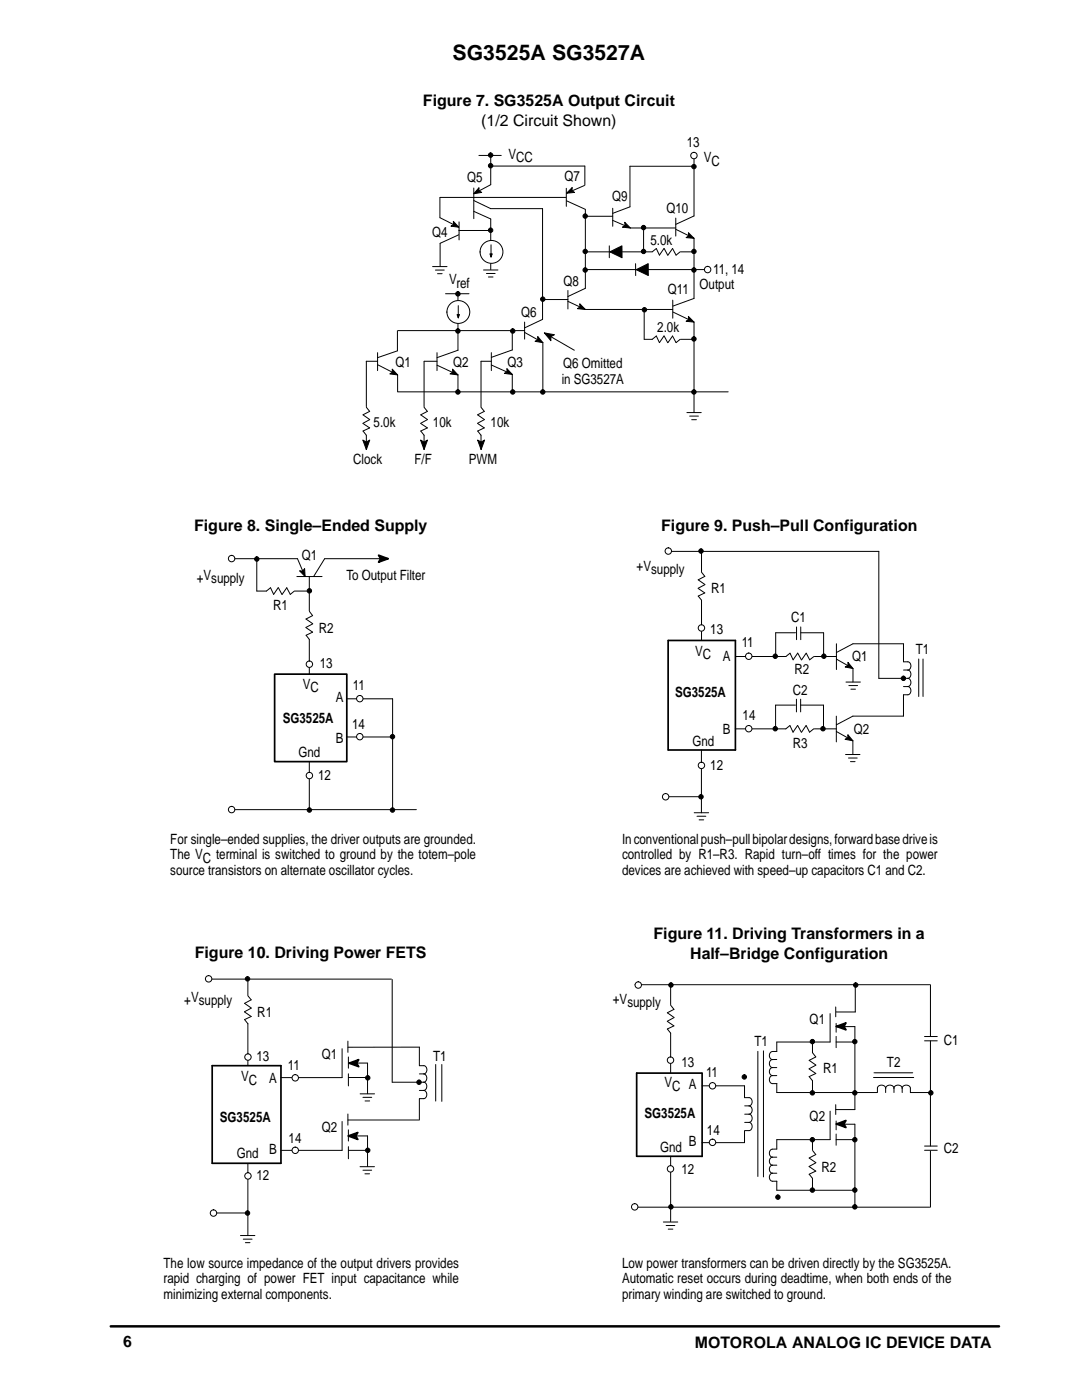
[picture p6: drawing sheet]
<svg xmlns="http://www.w3.org/2000/svg" width="216mm" height="279mm" viewBox="0 0 216 279" stroke-linecap="round" stroke-linejoin="round" font-family="sans-serif">
<path d="M22.1 264.7h177.2" fill="none" stroke="#000" stroke-width=".5"/>
<g fill="none" stroke="#000" stroke-width=".2">
<path d="M94.5 37.5v6.1M95.6 31h4.4M97.9 31v5.9l-3.4 1.8M98 33.1h18.7M112.9 39.4h-25.1v4.1l3.7 1.8M113 37.6v3.6M116.6 37l-3.5 1.6M138.4 33.2h-12.7v8.1l-3.4 1.3M138.5 31.6v11.5l-3.7 1.7M86.3 53.2h2.9M86.9 53.9h1.7M87.3 54.6h.9"/>
<path d="M88.9 58.6h4.7M91.5 46.9l-3.7 1.7v4.5M94.5 40l3.4 1.6h10.4v22.1l-3.6 1.7M94.5 42.2l3.4 1.5v10.1M96.5 53.9h2.9M97.1 54.6h1.7M97.5 55.3h.9M108.3 59.8h5M113.1 40.1l3.7 1.7v15.7l-3.5 1.7M113.3 58v3.7M116.8 53.8h23.9M122.3 44l3.5 1.5h9"/>
<path d="M128.4 45.5v4.8M134.8 45.8l3.7 1.8v12l-4.2 1.5M134.8 43.5v3.6M75.3 72.8l4 2M79.3 66v4l-4 1.4M79.4 78.2h65.9M79.4 66h25.3M84.6 72.1h2.6M102.2 66v3.8M104.7 66.3l3.6 2.1M104.7 64.3v3.4M113.3 60.1l3.5 1.7h17.4"/>
<path d="M128.5 61.8v5.9M134.3 62.3l4.2 2v18M46 111.5h13.4l1.5 3.6M51.2 118h2l.8-.7 .6 1.3 .9-1.3 .8 1.3M58.7 118l-.8 .6-.7-1.3-.9 1.3M58.8 118h2.9M59.2 115.1h5.1M61.7 115.1v6.8M77 111.5h-12.2l-2.2 3.6M132.8 110h42.6v25.4h5.7M139.3 117.4l1.3 .9-1.3 .7 .7 .8v8M140 110v4.1"/>
<path d="M140 114.2l.6 .8-1.3 .7 1.3 .9M140.7 116.7l-1.4 .7M61.1 125.3l1.3 .9-1.3 .6 .6 .8v6.9M61.7 122l.7 .9-1.3 .6 1.3 1M62.4 124.5l-1.4 .7M69.2 139.5h9.1v22.1M146.7 131h10.1l.8-.6 .7 1.3 .9-1.3 .7 1.3M158.7 126.3h-3.9v4.7M158.9 139.5v2.6M158.9 125.1v2.6M159.8 139.5v2.6M159.8 126.3h4.5"/>
<path d="M159.8 125.1v2.6M162.4 131l-.8 .7-.7-1.3-.9 1.3M162.5 131h4.4M164.3 126.3v4.7M166.9 131.5l3.3 1.9v2.7M166.9 128.5v5.1M166.9 130.2l3.3-1.7h10.1v3.6M168.8 136.1h2.9M169.4 136.8h1.7M169.8 137.5h.9M180.3 132.1h.8a.85 .85 0 0 1 .7 .8 .85 .85 0 0 1-.7 .8M180.3 137h.8"/>
<path d="M180.3 133.7h.8M181.1 133.7a.85 .85 0 0 1 .7 .9 .85 .85 0 0 1-.7 .8M181.1 135.4a.85 .85 0 0 1 .7 .8 .85 .85 0 0 1-.7 .8M181.1 137a.85 .85 0 0 1 .7 .8 .85 .85 0 0 1-.7 .9h-.8v4.2h-10.1l-3.3 1.8M183.3 131.5v7.5M184.2 131.5v7.5M61.7 152v9.6M69.2 147.1h9.1M132.8 159h7.2M140 149.7v12.5M158.7 140.7h-3.9v4.8M159.1 144.8l-.9 1.3-.6-1.3-.8 .7h-10.1"/>
<path d="M159.2 144.8l.7 1.3M159.8 140.7h4.5v4.7M160.8 144.8l-.9 1.3M160.9 144.8l.6 1.3 .9-.6M162.5 145.5h4.4M166.9 146l3.3 1.8v2.8M166.9 142.9v5.2M168.7 150.6h2.9M169.3 151.3h1.7M169.7 152h.9M46.2 161.6h36.9M138.5 162.2h2.9"/>
<path d="M139.1 162.9h1.7M139.5 163.6h.9M41.7 195.4h36.4M49.5 195.4v3.2M49.5 198.7l.6 .8-1.3 .7 1.3 1-1.3 .7M78.3 195.5v20.5h6.2a.86 .86 0 0 0 .7-.8 .86 .86 0 0 0-.6-.9M126.7 196.5h58.8M133.8 196.5v4M170.7 196.5v5.5h-3.9M185.7 196.5v10.4M48.8 202l1.3 .9-1.3 .6 .7 .8v8.4M68.3 209.3v5.8h-12.2"/>
<path d="M69.4 209h14.3v3.7h.9a.85 .85 0 0 1 .6 .8 .85 .85 0 0 1-.6 .8h-.9M69.4 207.8v2.2M69.5 215h3.8M69.5 210.9v2.3M69.5 214.3v2.4M69.5 212.2h3.8v6.1M71.9 218.3h2.8M72.4 219h1.8M72.8 219.7h1M83.7 219.3v4.1M83.7 217.6h.8M84.5 216a.85 .85 0 0 1 .7 .8 .85 .85 0 0 1-.7 .8"/>
<path d="M84.5 217.6a.85 .85 0 0 1 .7 .8 .85 .85 0 0 1-.7 .9h-.8M86.9 212.4v7.3M88.2 212.4v7.4M133.8 200.6l.7 .8-1.3 .7 1.3 .9M134.5 204.7l-1.3 .7 .6 .8v8M134.5 203.1l-1.4 .7 1.4 .9M140.1 216.7h8.5v2.4M148.6 219.1h.9a.85 .85 0 0 1 .6 .8 .85 .85 0 0 1-.6 .8M151.2 209.8v25M152.3 209.7v25.2M154.1 211.5a.82 .82 0 0 0-.6 .8 .82 .82 0 0 0 .6 .8M154.1 213.1a.82 .82 0 0 0-.6 .8 .82 .82 0 0 0 .6 .8"/>
<path d="M154.1 214.7a.82 .82 0 0 0-.6 .8 .82 .82 0 0 0 .6 .8h.9M154.1 214.7h.9M154.1 213.1h.9M155 211.4l-.9 .1M155 216.3v1.7h20M161.5 213.3l1.3 .9-1.3 .7 .6 .8v2.3M162.1 208v2.1l.7 .8-1.3 .7 1.3 .9M162.8 212.6l-1.4 .7M165.6 202.3v5.7h-10.6v1.8l-.9 .1a.82 .82 0 0 0-.6 .8 .82 .82 0 0 0 .6 .8M166.8 201v1.9M166.8 204.2v1.8M166.8 206.8v2.3"/>
<path d="M166.8 208h3.8M166.8 204.9h3.8v16.5h-3.8M174.3 215h8M174.4 214.1h7.7M176.7 217.2a.85 .85 0 0 0-.8-.7 .85 .85 0 0 0-.8 .7v.8M176.7 217.2v.8M176.7 217.2a.85 .85 0 0 1 .9-.7 .85 .85 0 0 1 .8 .7M178.4 217.2a.85 .85 0 0 1 .8-.7 .85 .85 0 0 1 .8 .7M178.4 217.2v.8M180 217.2a.85 .85 0 0 1 .8-.7 .85 .85 0 0 1 .9 .7v.9l4-.1M180 217.2v.8M184.5 206.9h2.5"/>
<path d="M184.5 207.7h2.5M185.7 207.7v21M49.5 232.2v14.4M68.3 223.8v5.8h-12.2M69.4 222.3v2.2M69.4 223.5h14.3M69.5 225.5v2.2M69.5 228.8v2.5M69.5 226.7h3.8v6.1M69.5 229.6h3.8M71.8 232.8h2.9M72.4 233.5h1.8"/>
<path d="M72.8 234.3h.9M133.8 230.8v13M148.6 225.7v2.3h-8.5M148.6 224h.9M148.6 220.7h.9M149.5 220.7a.85 .85 0 0 1 .6 .8 .85 .85 0 0 1-.6 .9h-.9M149.5 222.4a.85 .85 0 0 1 .6 .8 .85 .85 0 0 1-.6 .8M149.5 224a.85 .85 0 0 1 .6 .8 .85 .85 0 0 1-.6 .8h-.9M154.1 230.9a.82 .82 0 0 0-.6 .8 .82 .82 0 0 0 .6 .8h.9M154.1 232.5a.82 .82 0 0 0-.6 .8 .82 .82 0 0 0 .6 .8M154.1 234.1a.82 .82 0 0 0-.6 .8 .82 .82 0 0 0 .6 .8h.9M154.1 234.1h.9"/>
<path d="M154.1 230.9h.9M155 235.7v1.8h15.6M161.5 232.8l1.3 .9-1.3 .6 .6 .9v2.3M162.1 227.4v2.1M162.1 229.6l.7 .8-1.3 .7 1.3 .9M162.8 232.1l-1.4 .7M165.6 221.8v5.6h-10.6v1.9h-.9a.82 .82 0 0 0-.6 .8 .82 .82 0 0 0 .6 .8M166.8 220.5v1.9M166.8 223.7v1.8M166.8 226.3v2.3M166.8 224.4h3.8v16.5M166.8 227.4h3.8"/>
<path d="M184.5 229.6h2.5M184.5 228.7h2.5M185.7 229.7v11.2M42.1 242.1h7.4M48 246.6h2.9M48.5 247.3h1.8M49 248h.9M126.7 240.9h58.8M132.4 243.9h2.8M132.9 244.6h1.8M133.3 245.3h1"/>
</g>
<path d="M76.3 111.5h1.1M54.8 134.5h14.4v17.5h-14.4zM133.3 127.8h13.4v21.9h-13.4zM42.3 212.7h13.8v19.5h-13.8M69.7 212.2h1.1M140.1 214.2h-13.1v16.6h13.1M140.1 214.2v16.6M166.9 204.8h1.1M69.5 226.7h1M166.9 224.3h1.1" fill="none" stroke="#000" stroke-width=".34"/>
<g fill="#000" stroke="#000" stroke-width=".34">
<path d="M75.5 110.8l1.9 .7-1.9 .7 .4-.7z" fill-rule="evenodd"/>
<path d="M69.7 212.2l1.9-.7-.4 .7 .4 .7z" fill-rule="evenodd"/>
<path d="M166.9 204.8l1.9-.7-.4 .7 .4 .7z" fill-rule="evenodd"/>
<path d="M69.5 226.7l1.9-.7-.4 .7 .4 .7z" fill-rule="evenodd"/>
<path d="M166.9 224.3l1.9-.7-.4 .7 .4 .7z" fill-rule="evenodd"/>
</g>
<circle cx="98.1" cy="50.3" r="2.28" fill="#fff"/>
<g fill="none" stroke="#000" stroke-width=".2">
<path d="M91.4 58.6v11.3l-4.2 1.5M91.5 46h6.4M98 48.9v2.4M73.1 72.1h2.2M79.3 74.8v3.4M87.2 72.9l4.2 1.9v3.4M108.3 68.4v9.8M108.6 66.4l6 3.5"/>
<circle cx="98.1" cy="50.3" r="2.28"/>
</g>
<g fill="#000" stroke="#000" stroke-width=".2">
<path d="M97.8 50.7h.4l-.2 .6z"/>
<path d="M108.6 66.4l2 .4-.7 .4v.8z" fill-rule="evenodd"/>
</g>
<circle cx="91.5" cy="62.3" r="2.28" fill="#fff"/>
<g fill="none" stroke="#000" stroke-width=".2">
<path d="M116.7 33.1v3.8M91.6 44.3v3.6M116.8 43.2h5.5M121.6 49.1v2.3M122.3 41.6v3.6M126.8 52.6v2.4M132.5 49.6l-.9 1.3-.6-1.3-.9 .7h-13.3M132.5 49.6l.7 1.3M135.7 50.3l-.8 .6-.7-1.3-.9 1.3M135.8 50.3h2.7M73.1 72.1v9.1M75.3 70.4v3.6"/>
<path d="M84.6 72.1v9.1M87.2 70.4v3.6M91.4 61v2.4M98 72.1h-2v9.1M98 72.8l4.2 1.9v3.5M98 70.4v3.6M102.2 69.8l-4.2 1.5M132.5 67.1l-.9 1.3-.6-1.3-.9 .6h-1.6M132.5 67l.7 1.4M135.7 67.7l-.8 .7-.7-1.3-.9 1.3M135.8 67.7h2.7M72.4 82.8l1.4 .9"/>
<path d="M73.1 88.7v1M73.1 81.3l.7 .8-1.4 .7M73.8 83.7l-1.4 .8 1.4 .9-1.4 .6 .7 .9v1.5M84 82.8l1.3 .9M84.6 81.3l.7 .8-1.3 .7M85.3 83.7l-1.3 .8 1.3 .9-1.3 .6 .6 .9v2.8M95.3 84.5l1.3 .9-1.3 .6 .7 .9v2.8M95.3 82.8l1.3 .9M96 81.3l.6 .8-1.3 .7M96.7 83.7l-1.4 .8M137.1 82.3h2.8M137.6 83h1.8"/>
<path d="M138 83.8h1"/>
<circle cx="91.5" cy="62.3" r="2.28"/>
</g>
<g fill="#000" stroke="#000" stroke-width=".2">
<path d="M121.7 50.3l2.4-1.2v2.3zM126.9 53.8l2.4-1.2 .1 2.4zM91.2 62.8h.5l-.3 .6z"/>
<path d="M90.5 44.2l1 1.1-1.5-.2 .5-.3z" fill-rule="evenodd"/>
<path d="M72.4 87.8l.7 .4 .7-.4-.7 1.9z" fill-rule="evenodd"/>
<path d="M83.9 87.8l.7 .4 .7-.4-.7 1.9z" fill-rule="evenodd"/>
<path d="M95.3 87.8l.7 .4 .7-.4-.7 1.9z" fill-rule="evenodd"/>
</g>
<circle cx="138.5" cy="31" r=".64" fill="#fff"/>
<circle cx="138.5" cy="31" r=".64" fill="none" stroke="#000" stroke-width=".2"/>
<circle cx="97.9" cy="31" r=".44" fill="#000" stroke="#000" stroke-width=".2"/>
<circle cx="141.2" cy="53.8" r=".64" fill="#fff"/>
<g fill="none" stroke="#000" stroke-width=".2">
<path d="M134.2 59.9v3.6"/>
<circle cx="141.2" cy="53.8" r=".64"/>
</g>
<g fill="#000" stroke="#000" stroke-width=".2">
<path d="M95.6 37.5v.6l.5 .3-1.6 .3z" fill-rule="evenodd"/>
<path d="M114.2 37.4l-.1 .7 .5 .3-1.5 .2z" fill-rule="evenodd"/>
<path d="M124.7 44.4l1.1 1.1-1.6-.2 .5-.3z" fill-rule="evenodd"/>
<path d="M137.4 46.4l1.1 1.2-1.6-.2 .5-.3z" fill-rule="evenodd"/>
<path d="M78.3 73.7l1 1.1-1.5-.2 .5-.3z" fill-rule="evenodd"/>
<path d="M90.3 73.7l1.1 1.1-1.6-.2 .5-.3z" fill-rule="evenodd"/>
<path d="M101.1 73.6l1.1 1.1-1.6-.2 .6-.3z" fill-rule="evenodd"/>
<path d="M107.3 67.2l1 1.2-1.5-.3 .5-.3z" fill-rule="evenodd"/>
<path d="M115.7 60.6l1.1 1.2-1.6-.2 .5-.3z" fill-rule="evenodd"/>
<path d="M137.4 63.1l1.1 1.2-1.6-.2 .5-.3z" fill-rule="evenodd"/>
<circle cx="97.9" cy="33.1" r=".44"/>
<circle cx="138.5" cy="33.2" r=".44"/>
<circle cx="91.4" cy="58.6" r=".44"/>
<circle cx="97.9" cy="45.9" r=".44"/>
<circle cx="108.3" cy="59.7" r=".44"/>
<circle cx="116.8" cy="53.9" r=".44"/>
<circle cx="116.8" cy="50.2" r=".44"/>
<circle cx="116.8" cy="43.1" r=".44"/>
<circle cx="128.4" cy="50.2" r=".44"/>
<circle cx="128.4" cy="45.4" r=".44"/>
<circle cx="138.5" cy="50.2" r=".44"/>
<circle cx="138.5" cy="53.9" r=".44"/>
<circle cx="91.4" cy="66.1" r=".44"/>
<circle cx="91.4" cy="78.2" r=".44"/>
<circle cx="102.3" cy="78.2" r=".44"/>
<circle cx="102.3" cy="66.1" r=".44"/>
<circle cx="108.3" cy="78.2" r=".44"/>
<circle cx="128.6" cy="61.8" r=".44"/>
<circle cx="138.5" cy="67.6" r=".44"/>
<circle cx="138.5" cy="78.2" r=".44"/>
</g>
<circle cx="46.2" cy="111.5" r=".64" fill="#fff"/>
<g fill="none" stroke="#000" stroke-width=".2">
<path d="M51.2 111.5v6.5"/>
<circle cx="46.2" cy="111.5" r=".64"/>
</g>
<g fill="#000" stroke="#000" stroke-width=".2">
<path d="M59.8 113.9l.6 .1 .4-.5 .1 1.6z" fill-rule="evenodd"/>
<circle cx="51.2" cy="111.6" r=".44"/>
<circle cx="61.7" cy="117.9" r=".44"/>
</g>
<circle cx="61.7" cy="132.6" r=".64" fill="#fff"/>
<circle cx="61.7" cy="132.6" r=".64" fill="none" stroke="#000" stroke-width=".2"/>
<circle cx="78.3" cy="161.7" r=".44" fill="#000" stroke="#000" stroke-width=".2"/>
<circle cx="71.8" cy="139.4" r=".64" fill="#fff"/>
<circle cx="71.8" cy="139.4" r=".64" fill="none" stroke="#000" stroke-width=".2"/>
<circle cx="71.8" cy="147" r=".64" fill="#fff"/>
<circle cx="71.8" cy="147" r=".64" fill="none" stroke="#000" stroke-width=".2"/>
<circle cx="61.7" cy="154.8" r=".64" fill="#fff"/>
<circle cx="61.7" cy="154.8" r=".64" fill="none" stroke="#000" stroke-width=".2"/>
<g fill="#000" stroke="#000" stroke-width=".2">
<circle cx="78.3" cy="147" r=".44"/>
<circle cx="61.7" cy="161.7" r=".44"/>
</g>
<circle cx="46.2" cy="161.6" r=".64" fill="#fff"/>
<circle cx="46.2" cy="161.6" r=".64" fill="none" stroke="#000" stroke-width=".2"/>
<path d="M169.2 132.2l1 1.2-1.6-.3 .6-.3z" fill-rule="evenodd" fill="#000" stroke="#000" stroke-width=".2"/>
<circle cx="133.4" cy="110" r=".64" fill="#fff"/>
<circle cx="133.4" cy="110" r=".64" fill="none" stroke="#000" stroke-width=".2"/>
<circle cx="139.9" cy="110" r=".44" fill="#000" stroke="#000" stroke-width=".2"/>
<circle cx="140" cy="125.3" r=".64" fill="#fff"/>
<circle cx="140" cy="125.3" r=".64" fill="none" stroke="#000" stroke-width=".2"/>
<circle cx="149.4" cy="131" r=".64" fill="#fff"/>
<circle cx="149.4" cy="131" r=".64" fill="none" stroke="#000" stroke-width=".2"/>
<circle cx="154.7" cy="131" r=".44" fill="#000" stroke="#000" stroke-width=".2"/>
<circle cx="149.4" cy="145.4" r=".64" fill="#fff"/>
<circle cx="149.4" cy="145.4" r=".64" fill="none" stroke="#000" stroke-width=".2"/>
<circle cx="140" cy="152.8" r=".64" fill="#fff"/>
<circle cx="140" cy="152.8" r=".64" fill="none" stroke="#000" stroke-width=".2"/>
<g fill="#000" stroke="#000" stroke-width=".2">
<path d="M169.2 146.6l1 1.2-1.6-.3 .6-.3z" fill-rule="evenodd"/>
<circle cx="164.4" cy="131" r=".44"/>
<circle cx="180.3" cy="135.4" r=".44"/>
<circle cx="139.9" cy="159" r=".44"/>
<circle cx="154.7" cy="145.4" r=".44"/>
<circle cx="164.2" cy="145.4" r=".44"/>
</g>
<circle cx="132.8" cy="159" r=".64" fill="#fff"/>
<circle cx="132.8" cy="159" r=".64" fill="none" stroke="#000" stroke-width=".2"/>
<circle cx="49.4" cy="195.4" r=".44" fill="#000" stroke="#000" stroke-width=".2"/>
<circle cx="41.6" cy="195.4" r=".64" fill="#fff"/>
<circle cx="41.6" cy="195.4" r=".64" fill="none" stroke="#000" stroke-width=".2"/>
<circle cx="49.5" cy="211" r=".64" fill="#fff"/>
<circle cx="49.5" cy="211" r=".64" fill="none" stroke="#000" stroke-width=".2"/>
<circle cx="58.9" cy="215.1" r=".64" fill="#fff"/>
<circle cx="58.9" cy="215.1" r=".64" fill="none" stroke="#000" stroke-width=".2"/>
<path d="M42.3 212.7v19.5" fill="none" stroke="#000" stroke-width=".34"/>
<circle cx="58.9" cy="229.6" r=".64" fill="#fff"/>
<circle cx="58.9" cy="229.6" r=".64" fill="none" stroke="#000" stroke-width=".2"/>
<circle cx="49.5" cy="234.7" r=".64" fill="#fff"/>
<circle cx="49.5" cy="234.7" r=".64" fill="none" stroke="#000" stroke-width=".2"/>
<g fill="#000" stroke="#000" stroke-width=".2">
<circle cx="73.4" cy="215.1" r=".44"/>
<circle cx="49.4" cy="242.1" r=".44"/>
</g>
<circle cx="42.6" cy="242.1" r=".64" fill="#fff"/>
<circle cx="42.6" cy="242.1" r=".64" fill="none" stroke="#000" stroke-width=".2"/>
<g fill="#000" stroke="#000" stroke-width=".2">
<circle cx="83.6" cy="216" r=".44"/>
<circle cx="73.4" cy="229.6" r=".44"/>
<circle cx="133.9" cy="240.9" r=".44"/>
</g>
<circle cx="127.4" cy="196.6" r=".64" fill="#fff"/>
<circle cx="127.4" cy="196.6" r=".64" fill="none" stroke="#000" stroke-width=".2"/>
<circle cx="133.8" cy="211.6" r=".64" fill="#fff"/>
<circle cx="133.8" cy="211.6" r=".64" fill="none" stroke="#000" stroke-width=".2"/>
<circle cx="126.6" cy="240.9" r=".64" fill="#fff"/>
<circle cx="126.6" cy="240.9" r=".64" fill="none" stroke="#000" stroke-width=".2"/>
<circle cx="133.8" cy="233.3" r=".64" fill="#fff"/>
<circle cx="133.8" cy="233.3" r=".64" fill="none" stroke="#000" stroke-width=".2"/>
<circle cx="142.2" cy="216.7" r=".64" fill="#fff"/>
<circle cx="142.2" cy="216.7" r=".64" fill="none" stroke="#000" stroke-width=".2"/>
<circle cx="142.2" cy="228" r=".64" fill="#fff"/>
<circle cx="142.2" cy="228" r=".64" fill="none" stroke="#000" stroke-width=".2"/>
<g fill="#000" stroke="#000" stroke-width=".2">
<circle cx="133.9" cy="196.6" r=".44"/>
<circle cx="170.7" cy="196.6" r=".44"/>
<circle cx="148.5" cy="214.9" r=".44"/>
<circle cx="162.1" cy="218.1" r=".44"/>
<circle cx="162.1" cy="207.9" r=".44"/>
<circle cx="170.6" cy="218.1" r=".44"/>
<circle cx="170.6" cy="207.9" r=".44"/>
<circle cx="185.7" cy="218.1" r=".44"/>
<circle cx="155.2" cy="238.9" r=".44"/>
<circle cx="162.1" cy="237.5" r=".44"/>
<circle cx="162.1" cy="227.5" r=".44"/>
<circle cx="170.6" cy="237.5" r=".44"/>
<circle cx="170.6" cy="227.5" r=".44"/>
<circle cx="170.6" cy="240.9" r=".44"/>
</g>
<text font-size="4.2" x="90.3" y="11.9">SG3525A SG3527A</text>
<g font-size="3.2">
<text x="84.4" y="21.2">Figure 7. SG3525A Output Circuit</text>
<text x="96" y="25.1">(1/2 Circuit Shown)</text>
<text x="38.7" y="105.9">Figure 8. Single–Ended Supply</text>
<text x="131.9" y="105.9">Figure 9. Push–Pull Configuration</text>
<text x="38.9" y="191.2">Figure 10. Driving Power FETS</text>
<text x="130.4" y="187.5">Figure 11. Driving Transformers in a</text>
<text x="137.7" y="191.3">Half–Bridge Configuration</text>
<text x="24.6" y="268.9">6</text>
<text x="138.7" y="268.9">MOTOROLA ANALOG IC DEVICE DATA</text>
</g>
<g font-size="2.8">
<text x="137" y="29.3">13</text>
<text x="101.5" y="31.7">VCC</text>
<text x="140.4" y="32.3">VC</text>
<text x="93.2" y="36.4">Q5</text>
<text x="112.6" y="36.1">Q7</text>
<text x="122.1" y="40.1">Q9</text>
<text x="86.2" y="47.2">Q4</text>
<text x="133" y="42.5">Q10</text>
<text x="129.8" y="48.9">5.0k</text>
<text x="89.6" y="56.7">Vref</text>
<text x="112.5" y="57.1">Q8</text>
<text x="133.3" y="58.8">Q11</text>
<text x="139.6" y="57.7">Output</text>
<text x="142.3" y="54.7">11, 14</text>
<text x="104" y="63.2">Q6</text>
<text x="131.1" y="66.2">2.0k</text>
<text x="78.9" y="73.3">Q1</text>
<text x="90.4" y="73.3">Q2</text>
<text x="101.3" y="73.3">Q3</text>
<text x="112.1" y="76.6">in SG3527A</text>
<text x="112.4" y="73.4">Q6 Omitted</text>
<text x="74.5" y="85.2">5.0k</text>
<text x="86.4" y="85.2">10k</text>
<text x="97.9" y="85.2">10k</text>
<text x="70.5" y="92.7">Clock</text>
<text x="82.7" y="92.7">F/F</text>
<text x="93.5" y="92.7">PWM</text>
<text x="60.2" y="111.7">Q1</text>
<text x="127" y="113.9">+Vsupply</text>
<text x="39.3" y="116.4">+Vsupply</text>
<text x="69.1" y="115.7">To Output Filter</text>
<text x="141.9" y="118.3">R1</text>
<text x="54.5" y="121.8">R1</text>
<text x="157.8" y="124.1">C1</text>
<text x="63.6" y="126.2">R2</text>
<text x="138.7" y="130.9">VC</text>
<text x="141.7" y="126.5">13</text>
<text x="144.3" y="131.9">A</text>
<text x="148" y="129.2">11</text>
<text x="170" y="131.9">Q1</text>
<text x="182.7" y="130.5">T1</text>
<text x="60.4" y="137.4">VC</text>
<text x="63.8" y="133.3">13</text>
<text x="70.4" y="137.8">11</text>
<text x="158.5" y="134.6">R2</text>
<text x="67" y="140.1">A</text>
<text x="134.7" y="139">SG3525A</text>
<text x="148.2" y="143.8">14</text>
<text x="158.2" y="138.7">C2</text>
<text x="56.4" y="144.2">SG3525A</text>
<text x="67" y="148.3">B</text>
<text x="70.2" y="145.5">14</text>
<text x="138.2" y="148.8">Gnd</text>
<text x="144.3" y="146.5">B</text>
<text x="158.2" y="149.2">R3</text>
<text x="170.4" y="146.5">Q2</text>
<text x="59.5" y="151">Gnd</text>
<text x="63.5" y="155.7">12</text>
<text x="141.7" y="153.6">12</text>
<text x="34" y="168.4">For single–ended supplies, the driver outputs are grounded.</text>
<text x="34" y="171.5">The VC terminal is switched to ground by the totem–pole</text>
<text x="124.1" y="168.4">In conventional push–pull bipolar designs, forward base drive is</text>
<text x="124.1" y="171.5">controlled by R1–R3. Rapid turn–off times for the power</text>
<text x="34" y="174.6">source transistors on alternate oscillator cycles.</text>
<text x="124.1" y="174.6">devices are achieved with speed–up capacitors C1 and C2.</text>
<text x="36.8" y="200.6">+Vsupply</text>
<text x="51.3" y="202.9">R1</text>
<text x="122.3" y="200.3">+Vsupply</text>
<text x="150.5" y="208.8">T1</text>
<text x="161.6" y="204.4">Q1</text>
<text x="188.3" y="208.5">C1</text>
<text x="48.1" y="215.8">VC</text>
<text x="51.2" y="211.7">13</text>
<text x="57.4" y="213.4">11</text>
<text x="64.2" y="211.4">Q1</text>
<text x="86.4" y="211.7">T1</text>
<text x="136" y="212.9">13</text>
<text x="140.9" y="214.9">11</text>
<text x="164.3" y="214.2">R1</text>
<text x="177" y="212.9">T2</text>
<text x="53.7" y="216.2">A</text>
<text x="132.6" y="216.9">VC A</text>
<text x="43.9" y="223.9">SG3525A</text>
<text x="64.2" y="226">Q2</text>
<text x="128.6" y="223">SG3525A</text>
<text x="141.1" y="226.4">14</text>
<text x="161.6" y="223.7">Q2</text>
<text x="47.2" y="231.1">Gnd</text>
<text x="53.7" y="230.4">B</text>
<text x="57.6" y="228">14</text>
<text x="131.7" y="229.8">Gnd</text>
<text x="137.5" y="228.8">B</text>
<text x="163.9" y="233.9">R2</text>
<text x="188.3" y="230.1">C2</text>
<text x="51.2" y="235.5">12</text>
<text x="136" y="234.2">12</text>
<text x="32.6" y="253">The low source impedance of the output drivers provides</text>
<text x="32.6" y="256.1">rapid charging of power FET input capacitance while</text>
<text x="124.1" y="253">Low power transformers can be driven directly by the SG3525A.</text>
<text x="124.1" y="256.1">Automatic reset occurs during deadtime, when both ends of the</text>
<text x="32.6" y="259.2">minimizing external components.</text>
<text x="124.1" y="259.2">primary winding are switched to ground.</text>
</g>
</svg>
